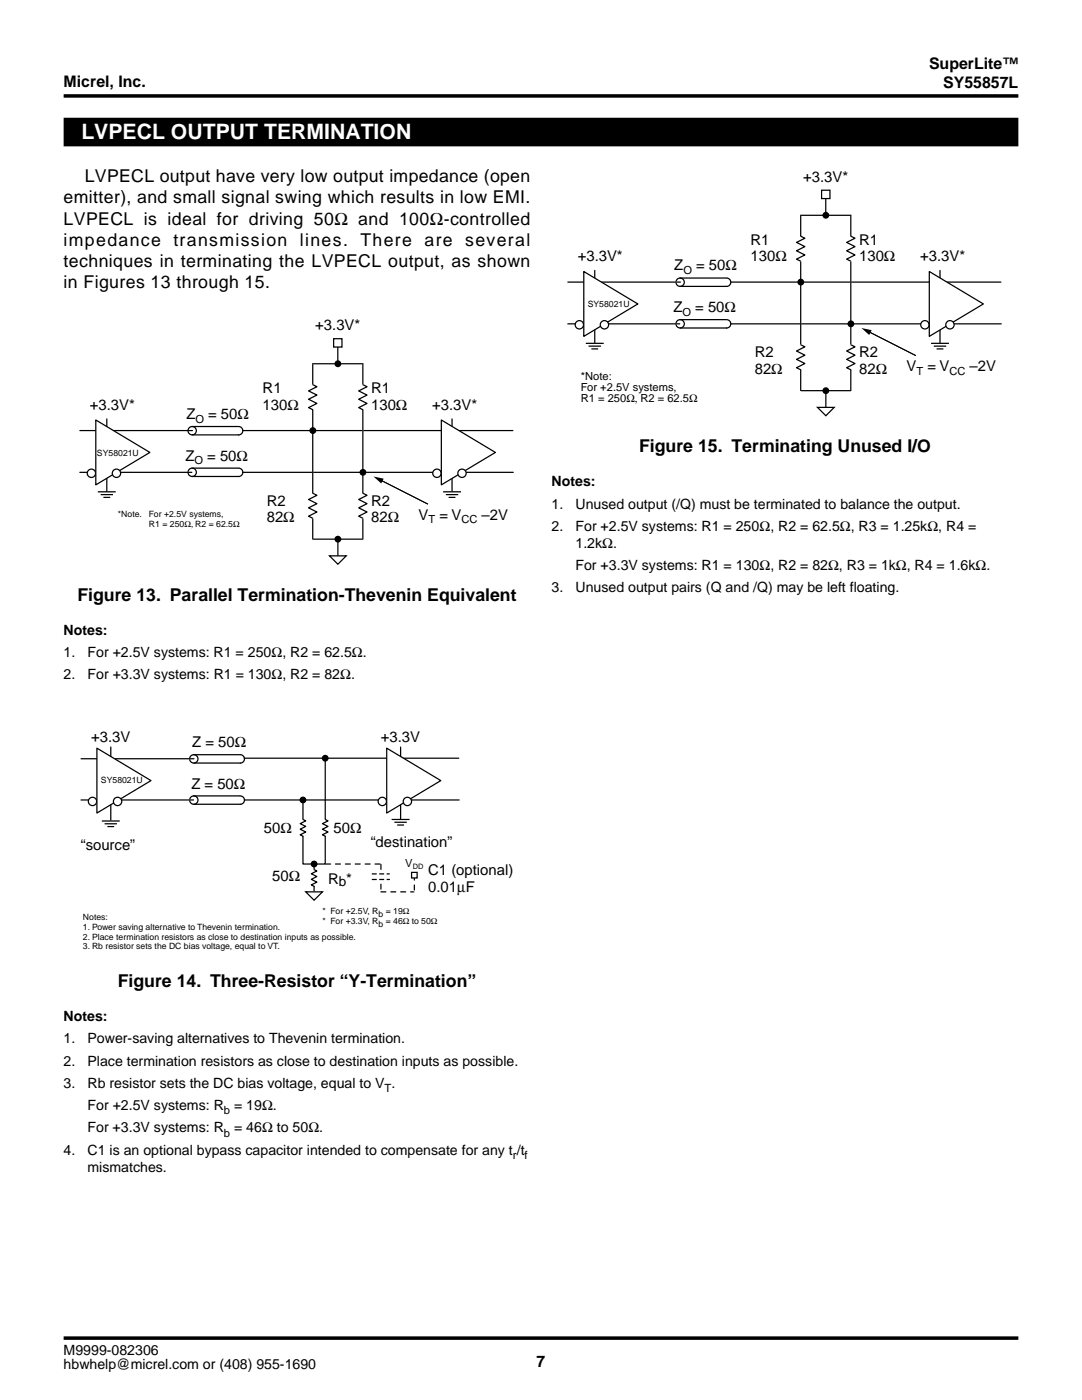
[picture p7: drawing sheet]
<svg xmlns="http://www.w3.org/2000/svg" width="216mm" height="279mm" viewBox="0 0 216 279" stroke-linecap="round" stroke-linejoin="round" font-family="sans-serif">
<path d="M12.7 19.1h190.5M12.7 267h190.5" fill="none" stroke="#000" stroke-width=".7" stroke-linecap="butt"/>
<path d="M12.9 23.7h190.1v5.3h-190.1z" fill-rule="evenodd" fill="#000" stroke="#000" stroke-width=".36"/>
<path d="M90.2 83.6v14.4z" fill="#fff"/>
<path d="M90.2 83.6v14.4" fill="none" stroke="#000" stroke-width=".25"/>
<path d="M21.3 83.6v14.4z" fill="#fff"/>
<path d="M21.3 83.6v14.4" fill="none" stroke="#000" stroke-width=".25"/>
<path d="M47.9 85.9h54.4z" fill="#fff"/>
<path d="M47.9 85.9h54.4" fill="none" stroke="#000" stroke-width=".25"/>
<path d="M47.8 94.3h54.6z" fill="#fff"/>
<path d="M47.8 94.3h54.6" fill="none" stroke="#000" stroke-width=".25"/>
<path d="M62.4 72.7v34.9z" fill="#fff"/>
<path d="M62.4 72.7v34.9" fill="none" stroke="#000" stroke-width=".25"/>
<path d="M72.4 72.6v35z" fill="#fff"/>
<path d="M72.4 72.6v35" fill="none" stroke="#000" stroke-width=".25"/>
<path d="M61.6 98.4h1.6v5h-1.6z" fill="#fff"/>
<path d="M62.4 98.4l.8 .5-1.6 .8 1.6 .8-1.6 .9 1.6 .8-1.6 .8 .8 .4" fill="none" stroke="#000" stroke-width=".25"/>
<path d="M71.6 98.4h1.6v5h-1.6z" fill="#fff"/>
<path d="M72.4 98.4l.8 .5-1.6 .8 1.6 .8-1.6 .9 1.6 .8-1.6 .8 .8 .4" fill="none" stroke="#000" stroke-width=".25"/>
<path d="M62.5 107.6h9.9z" fill="#fff"/>
<path d="M62.5 107.6h9.9" fill="none" stroke="#000" stroke-width=".25"/>
<circle cx="87.2" cy="94.5" r=".83" fill="#fff"/>
<circle cx="87.2" cy="94.5" r=".83" fill="none" stroke="#000" stroke-width=".25"/>
<path d="M88.1 83.8l10.8 6.5-10.8 6.5z" fill="#fff"/>
<path d="M88.1 83.8l10.8 6.5-10.8 6.5z" fill="none" stroke="#000" stroke-width=".25"/>
<circle cx="92.2" cy="94.5" r=".83" fill="#fff"/>
<circle cx="92.2" cy="94.5" r=".83" fill="none" stroke="#000" stroke-width=".25"/>
<g fill="#fff">
<path d="M37.7 85.3l.6-.2h9.1a.85 .85 0 0 1 .9 .8 .85 .85 0 0 1-.9 .9h-9.1a.84 .84 0 0 1-.8-.5 .84 .84 0 0 1 .2-1z"/>
<path d="M38.3 85.1h9.2z"/>
</g>
<path d="M38.3 85.1h9.2" fill="none" stroke="#000" stroke-width=".25"/>
<path d="M38.3 86.8h9.3z" fill="#fff"/>
<g fill="none" stroke="#000" stroke-width=".25">
<path d="M47.6 85.1a.84 .84 0 0 1 .9 .9 .84 .84 0 0 1-.9 .8h-9.3"/>
<circle cx="38.3" cy="86" r=".83"/>
</g>
<g fill="#fff">
<path d="M37.7 93.6l.6-.2h9.1a.85 .85 0 0 1 .9 .8 .85 .85 0 0 1-.9 .9h-9.1a.84 .84 0 0 1-.8-.5 .84 .84 0 0 1 .2-1z"/>
<path d="M38.3 93.4h9.2z"/>
</g>
<path d="M38.3 93.4h9.2" fill="none" stroke="#000" stroke-width=".25"/>
<path d="M38.3 95.1h9.3z" fill="#fff"/>
<g fill="none" stroke="#000" stroke-width=".25">
<path d="M47.6 93.4a.84 .84 0 0 1 .9 .9 .84 .84 0 0 1-.9 .8h-9.3"/>
<circle cx="38.3" cy="94.3" r=".83"/>
</g>
<path d="M15.9 94.3h22.4z" fill="#fff"/>
<path d="M15.9 94.3h22.4" fill="none" stroke="#000" stroke-width=".25"/>
<path d="M15.9 85.9h22.5z" fill="#fff"/>
<path d="M15.9 85.9h22.5" fill="none" stroke="#000" stroke-width=".25"/>
<circle cx="18.2" cy="94.5" r=".83" fill="#fff"/>
<circle cx="18.2" cy="94.5" r=".83" fill="none" stroke="#000" stroke-width=".25"/>
<path d="M19.1 83.8l10.8 6.5-10.8 6.5z" fill="#fff"/>
<path d="M19.1 83.8l10.8 6.5-10.8 6.5z" fill="none" stroke="#000" stroke-width=".25"/>
<circle cx="23.2" cy="94.5" r=".83" fill="#fff"/>
<circle cx="23.2" cy="94.5" r=".83" fill="none" stroke="#000" stroke-width=".25"/>
<path d="M67.4 107.6v3.4z" fill="#fff"/>
<path d="M67.4 107.6v3.4" fill="none" stroke="#000" stroke-width=".25"/>
<path d="M62.4 72.6h10z" fill="#fff"/>
<path d="M62.4 72.6h10" fill="none" stroke="#000" stroke-width=".25"/>
<path d="M61.6 76.8h1.6v5h-1.6z" fill="#fff"/>
<path d="M62.4 76.8l.8 .4-1.6 .8 1.6 .8-1.6 .9 1.6 .8-1.6 .8 .8 .5" fill="none" stroke="#000" stroke-width=".25"/>
<path d="M71.6 76.8h1.6v5h-1.6z" fill="#fff"/>
<path d="M72.4 76.8l.8 .4-1.6 .8 1.6 .8-1.6 .9 1.6 .8-1.6 .8 .8 .5" fill="none" stroke="#000" stroke-width=".25"/>
<path d="M76 95.8l9.4 4.8zM74.5 95.1l2.1 .4-.5 1z" fill="#000"/>
<path d="M76 95.8l9.4 4.8" fill="none" stroke="#000" stroke-width=".2"/>
<path d="M67.4 69.3v3.4z" fill="#fff"/>
<path d="M67.4 69.3v3.4" fill="none" stroke="#000" stroke-width=".25"/>
<path d="M66.6 67.6h1.6v1.7h-1.6z" fill="#fff"/>
<g fill="none" stroke="#000" stroke-width=".25">
<path d="M66.6 67.6h1.6v1.7h-1.6zM19.6 98.2h3.4M20.2 98.7h2.2M20.8 99.3h1.1M88.5 98.2h3.4M89.1 98.7h2.2M89.6 99.3h1.2"/>
<circle cx="67.4" cy="72.6" r=".56"/>
<circle cx="62.4" cy="85.9" r=".56"/>
<circle cx="72.4" cy="94.3" r=".56"/>
<circle cx="67.4" cy="107.6" r=".56"/>
</g>
<g fill="#000">
<circle cx="67.4" cy="72.6" r=".56"/>
<circle cx="62.4" cy="85.9" r=".56"/>
<circle cx="72.4" cy="94.3" r=".56"/>
<circle cx="67.4" cy="107.6" r=".56"/>
</g>
<path d="M65.8 110.9h3.3l-1.7 1.7z" fill="#fff"/>
<path d="M65.8 110.9h3.3l-1.7 1.7z" fill="none" stroke="#000" stroke-width=".25"/>
<path d="M79.9 149.1v14.5z" fill="#fff"/>
<path d="M79.9 149.1v14.5" fill="none" stroke="#000" stroke-width=".25"/>
<path d="M22.1 149.1v14.6z" fill="#fff"/>
<path d="M22.1 149.1v14.6" fill="none" stroke="#000" stroke-width=".25"/>
<path d="M48.1 151.3h43.4z" fill="#fff"/>
<path d="M48.1 151.3h43.4" fill="none" stroke="#000" stroke-width=".25"/>
<path d="M48 159.7h43.6z" fill="#fff"/>
<path d="M48 159.7h43.6" fill="none" stroke="#000" stroke-width=".25"/>
<g fill="#fff">
<path d="M38 150.8l.6-.2h9.2a.85 .85 0 0 1 .9 .8 .85 .85 0 0 1-.9 .9h-9.2a.84 .84 0 0 1-.8-.5 .84 .84 0 0 1 .2-1z"/>
<path d="M38.6 150.6h9.3z"/>
</g>
<path d="M38.6 150.6h9.3" fill="none" stroke="#000" stroke-width=".25"/>
<path d="M38.7 152.3h9.3z" fill="#fff"/>
<g fill="none" stroke="#000" stroke-width=".25">
<path d="M47.9 150.6a.84 .84 0 0 1 .9 .9 .84 .84 0 0 1-.9 .8h-9.2"/>
<circle cx="38.7" cy="151.4" r=".83"/>
</g>
<g fill="#fff">
<path d="M38 159.1l.6-.3h9.2a.85 .85 0 0 1 .9 .9 .85 .85 0 0 1-.9 .8h-9.2a.84 .84 0 0 1-.8-.5 .84 .84 0 0 1 .2-.9z"/>
<path d="M38.6 158.8h9.3z"/>
</g>
<path d="M38.6 158.8h9.3" fill="none" stroke="#000" stroke-width=".25"/>
<path d="M38.7 160.5h9.3z" fill="#fff"/>
<g fill="none" stroke="#000" stroke-width=".25">
<path d="M47.9 158.8a.84 .84 0 0 1 .9 .9 .84 .84 0 0 1-.9 .8h-9.2"/>
<circle cx="38.7" cy="159.7" r=".83"/>
</g>
<path d="M16.2 159.7h22.4z" fill="#fff"/>
<path d="M16.2 159.7h22.4" fill="none" stroke="#000" stroke-width=".25"/>
<path d="M16.2 151.4h22.5z" fill="#fff"/>
<path d="M16.2 151.4h22.5" fill="none" stroke="#000" stroke-width=".25"/>
<circle cx="18.5" cy="159.9" r=".83" fill="#fff"/>
<circle cx="18.5" cy="159.9" r=".83" fill="none" stroke="#000" stroke-width=".25"/>
<path d="M19.3 149.3l10.8 6.5-10.8 6.5z" fill="#fff"/>
<path d="M19.3 149.3l10.8 6.5-10.8 6.5z" fill="none" stroke="#000" stroke-width=".25"/>
<circle cx="23.5" cy="159.9" r=".83" fill="#fff"/>
<circle cx="23.5" cy="159.9" r=".83" fill="none" stroke="#000" stroke-width=".25"/>
<circle cx="76.3" cy="159.9" r=".83" fill="#fff"/>
<circle cx="76.3" cy="159.9" r=".83" fill="none" stroke="#000" stroke-width=".25"/>
<path d="M77.2 149.3l10.8 6.5-10.8 6.5z" fill="#fff"/>
<path d="M77.2 149.3l10.8 6.5-10.8 6.5z" fill="none" stroke="#000" stroke-width=".25"/>
<circle cx="81.3" cy="159.9" r=".83" fill="#fff"/>
<g fill="none" stroke="#000" stroke-width=".25">
<path d="M64.9 151.3v21.1h-4.5v-12.7M20.4 163.8h3.4M21 164.4h2.2M21.5 165h1.2M78.3 163.5h3.3M78.8 164.1h2.2M79.4 164.7h1.1"/>
<circle cx="81.3" cy="159.9" r=".83"/>
</g>
<path d="M59.9 163.5h1.1v3.4h-1.1z" fill="#fff"/>
<path d="M60.4 163.5l.6 .3-1.1 .6 1.1 .5-1.1 .6 1.1 .5-1.1 .6 .5 .3" fill="none" stroke="#000" stroke-width=".25"/>
<path d="M64.3 163.5h1.2v3.4h-1.2z" fill="#fff"/>
<g fill="none" stroke="#000" stroke-width=".25">
<path d="M64.9 163.5l.6 .3-1.2 .6 1.2 .5-1.2 .6 1.2 .5-1.2 .6 .6 .3"/>
<circle cx="60.4" cy="159.7" r=".56"/>
<circle cx="64.9" cy="151.3" r=".56"/>
</g>
<g fill="#000">
<circle cx="60.4" cy="159.7" r=".56"/>
<circle cx="64.9" cy="151.3" r=".56"/>
</g>
<path d="M62.7 172.5v5.3z" fill="#fff"/>
<path d="M62.7 172.5v5.3" fill="none" stroke="#000" stroke-width=".25"/>
<path d="M62.1 173.5h1.1v3.4h-1.1z" fill="#fff"/>
<path d="M62.7 173.5l.5 .3-1.1 .6 1.1 .5-1.1 .6 1.1 .5-1.1 .6 .6 .3" fill="none" stroke="#000" stroke-width=".25"/>
<path d="M65 172.4h11z" fill="#fff"/>
<path d="M65 172.4h11" fill="none" stroke="#000" stroke-width=".25" stroke-dasharray="1 1"/>
<path d="M76 172.5v5.5z" fill="#fff"/>
<path d="M76 172.5v5.5" fill="none" stroke="#000" stroke-width=".25" stroke-dasharray="1 1"/>
<circle cx="62.7" cy="172.4" r=".56" fill="#000"/>
<circle cx="62.7" cy="172.4" r=".56" fill="none" stroke="#000" stroke-width=".25"/>
<path d="M74.3 174.4h3.3v1.1h-3.3z" fill="#fff"/>
<path d="M74.3 174.4h3.3M74.3 175.5h3.4" fill="none" stroke="#000" stroke-width=".25" stroke-dasharray=".7 .7"/>
<path d="M61 178h3.3l-1.6 1.7z" fill="#fff"/>
<path d="M61 178h3.3l-1.6 1.7z" fill="none" stroke="#000" stroke-width=".25"/>
<path d="M76 178h6.6z" fill="#fff"/>
<path d="M76 178h6.6" fill="none" stroke="#000" stroke-width=".25" stroke-dasharray="1 1"/>
<path d="M82.7 174.7v3.2z" fill="#fff"/>
<path d="M82.7 174.7v3.2" fill="none" stroke="#000" stroke-width=".25" stroke-dasharray="1 1"/>
<path d="M82.1 174.1h1.1v1.1h-1.1z" fill="#fff"/>
<path d="M82.1 174.1h1.1v1.1h-1.1z" fill="none" stroke="#000" stroke-width=".25"/>
<path d="M187.6 54v14.4z" fill="#fff"/>
<path d="M187.6 54v14.4" fill="none" stroke="#000" stroke-width=".25"/>
<path d="M118.7 54v14.4z" fill="#fff"/>
<path d="M118.7 54v14.4" fill="none" stroke="#000" stroke-width=".25"/>
<path d="M145.3 56.3h54.4z" fill="#fff"/>
<path d="M145.3 56.3h54.4" fill="none" stroke="#000" stroke-width=".25"/>
<path d="M145.2 64.6h54.6z" fill="#fff"/>
<path d="M145.2 64.6h54.6" fill="none" stroke="#000" stroke-width=".25"/>
<path d="M159.8 43v34.9z" fill="#fff"/>
<path d="M159.8 43v34.9" fill="none" stroke="#000" stroke-width=".25"/>
<path d="M169.8 43v34.9z" fill="#fff"/>
<path d="M169.8 43v34.9" fill="none" stroke="#000" stroke-width=".25"/>
<path d="M158.9 68.8h1.7v5h-1.7z" fill="#fff"/>
<path d="M159.8 68.8l.8 .4-1.7 .9 1.7 .8-1.7 .8 1.7 .9-1.7 .8 .9 .4" fill="none" stroke="#000" stroke-width=".25"/>
<path d="M168.9 68.8h1.7v5h-1.7z" fill="#fff"/>
<path d="M169.8 68.8l.8 .4-1.7 .9 1.7 .8-1.7 .8 1.7 .9-1.7 .8 .9 .4" fill="none" stroke="#000" stroke-width=".25"/>
<path d="M159.9 78h9.8z" fill="#fff"/>
<path d="M159.9 78h9.8" fill="none" stroke="#000" stroke-width=".25"/>
<circle cx="184.6" cy="64.8" r=".83" fill="#fff"/>
<circle cx="184.6" cy="64.8" r=".83" fill="none" stroke="#000" stroke-width=".25"/>
<path d="M185.4 54.2l10.8 6.5-10.8 6.4z" fill="#fff"/>
<path d="M185.4 54.2l10.8 6.5-10.8 6.4z" fill="none" stroke="#000" stroke-width=".25"/>
<circle cx="189.6" cy="64.8" r=".83" fill="#fff"/>
<circle cx="189.6" cy="64.8" r=".83" fill="none" stroke="#000" stroke-width=".25"/>
<g fill="#fff">
<path d="M135 55.7l.7-.2h9.1a.85 .85 0 0 1 .9 .8 .85 .85 0 0 1-.9 .9h-9.1a.84 .84 0 0 1-.8-.5 .84 .84 0 0 1 .1-1z"/>
<path d="M135.7 55.5h9.2z"/>
</g>
<path d="M135.7 55.5h9.2" fill="none" stroke="#000" stroke-width=".25"/>
<path d="M135.7 57.2h9.3z" fill="#fff"/>
<g fill="none" stroke="#000" stroke-width=".25">
<path d="M135.7 57.2h9.3M145 55.5a.84 .84 0 0 1 .8 .8 .84 .84 0 0 1-.8 .9"/>
<circle cx="135.7" cy="56.3" r=".83"/>
</g>
<g fill="#fff">
<path d="M135 64l.7-.2h9.1a.85 .85 0 0 1 .9 .8 .85 .85 0 0 1-.9 .9h-9.1a.84 .84 0 0 1-.8-.5 .84 .84 0 0 1 .1-1z"/>
<path d="M135.7 63.8h9.2z"/>
</g>
<path d="M135.7 63.8h9.2" fill="none" stroke="#000" stroke-width=".25"/>
<path d="M135.7 65.5h9.3z" fill="#fff"/>
<g fill="none" stroke="#000" stroke-width=".25">
<path d="M135.7 65.5h9.3M145 63.8a.84 .84 0 0 1 .8 .8 .84 .84 0 0 1-.8 .9"/>
<circle cx="135.7" cy="64.6" r=".83"/>
</g>
<path d="M113.3 64.6h22.3z" fill="#fff"/>
<path d="M113.3 64.6h22.3" fill="none" stroke="#000" stroke-width=".25"/>
<path d="M113.3 56.3h22.5z" fill="#fff"/>
<path d="M113.3 56.3h22.5" fill="none" stroke="#000" stroke-width=".25"/>
<circle cx="115.6" cy="64.8" r=".83" fill="#fff"/>
<circle cx="115.6" cy="64.8" r=".83" fill="none" stroke="#000" stroke-width=".25"/>
<path d="M116.5 54.2l10.8 6.5-10.8 6.4z" fill="#fff"/>
<path d="M116.5 54.2l10.8 6.5-10.8 6.4z" fill="none" stroke="#000" stroke-width=".25"/>
<circle cx="120.6" cy="64.8" r=".83" fill="#fff"/>
<circle cx="120.6" cy="64.8" r=".83" fill="none" stroke="#000" stroke-width=".25"/>
<path d="M164.8 77.9v3.4z" fill="#fff"/>
<path d="M164.8 77.9v3.4" fill="none" stroke="#000" stroke-width=".25"/>
<path d="M159.7 43h10.1z" fill="#fff"/>
<path d="M159.7 43h10.1" fill="none" stroke="#000" stroke-width=".25"/>
<path d="M158.9 47.1h1.7v5h-1.7z" fill="#fff"/>
<path d="M159.8 47.1l.8 .4-1.7 .9 1.7 .8-1.7 .8 1.7 .9-1.7 .8 .9 .4" fill="none" stroke="#000" stroke-width=".25"/>
<path d="M168.9 47.1h1.7v5h-1.7z" fill="#fff"/>
<path d="M169.8 47.1l.8 .4-1.7 .9 1.7 .8-1.7 .8 1.7 .9-1.7 .8 .9 .4" fill="none" stroke="#000" stroke-width=".25"/>
<path d="M173.4 66.2l9.4 4.8zM171.9 65.5l2 .4-.5 1z" fill="#000"/>
<path d="M173.4 66.2l9.4 4.8" fill="none" stroke="#000" stroke-width=".2"/>
<path d="M164.8 39.6v3.4z" fill="#fff"/>
<path d="M164.8 39.6v3.4" fill="none" stroke="#000" stroke-width=".25"/>
<path d="M163.9 38h1.7v1.6h-1.7z" fill="#fff"/>
<g fill="none" stroke="#000" stroke-width=".25">
<path d="M163.9 38h1.7v1.6h-1.7zM117 68.5h3.3M117.6 69.1h2.2M118.1 69.6h1.1M185.9 68.5h3.3M186.5 69.1h2.2M187 69.6h1.1"/>
<circle cx="159.8" cy="56.3" r=".56"/>
<circle cx="164.8" cy="43" r=".56"/>
<circle cx="164.8" cy="78" r=".56"/>
<circle cx="169.8" cy="64.6" r=".56"/>
</g>
<g fill="#000">
<circle cx="159.8" cy="56.3" r=".56"/>
<circle cx="164.8" cy="43" r=".56"/>
<circle cx="164.8" cy="78" r=".56"/>
<circle cx="169.8" cy="64.6" r=".56"/>
</g>
<path d="M163.1 81.3h3.4l-1.7 1.7z" fill="#fff"/>
<path d="M163.1 81.3h3.4l-1.7 1.7z" fill="none" stroke="#000" stroke-width=".25"/>
<text font-size="4.2" fill="#fff" x="16.2" y="27.8">LVPECL OUTPUT TERMINATION</text>
<g font-size="3.5">
<text x="12.7" y="40.6">emitter), and small signal swing which results in low EMI.</text>
<text x="16.9" y="36.3">LVPECL output have very low output impedance (open</text>
<text x="12.7" y="44.8">LVPECL is ideal for driving 50Ω and 100Ω-controlled</text>
<text x="12.7" y="49">impedance</text>
<text x="12.7" y="53.3">techniques in terminating the LVPECL output, as shown</text>
<text x="34.6" y="49">transmission</text>
<text x="59.8" y="49">lines.</text>
<text x="71.9" y="49">There</text>
<text x="84.7" y="49">are</text>
<text x="92.8" y="49">several</text>
<text x="12.7" y="57.5">in Figures 13 through 15.</text>
<text x="127.5" y="90.2">Figure 15. Terminating Unused I/O</text>
<text x="15.5" y="119.8">Figure 13. Parallel Termination-Thevenin Equivalent</text>
<text x="23.5" y="196.9">Figure 14. Three-Resistor “Y-Termination”</text>
</g>
<g font-size="3.2">
<text x="12.7" y="17.3">Micrel, Inc.</text>
<text x="185.4" y="13.8">SuperLite™</text>
<text x="188.2" y="17.6">SY55857L</text>
<text x="107.1" y="272.8">7</text>
</g>
<g font-size="3">
<text x="160.3" y="36.3">+3.3V*</text>
<text x="115.3" y="52.1">+3.3V*</text>
<text x="134.5" y="54">Z</text>
<text x="138.9" y="54">= 50Ω</text>
<text x="149.8" y="48.8">R1</text>
<text x="149.8" y="52.1">130Ω</text>
<text x="171.4" y="48.8">R1</text>
<text x="171.4" y="52.1">130Ω</text>
<text x="183.6" y="52.1">+3.3V*</text>
<text x="62.9" y="65.9">+3.3V*</text>
<text x="134.4" y="62.3">Z</text>
<text x="138.7" y="62.3">= 50Ω</text>
<text x="150.6" y="71.3">R2</text>
<text x="171.4" y="71.3">R2</text>
<text x="150.6" y="74.6">82Ω</text>
<text x="171.4" y="74.6">82Ω</text>
<text x="180.9" y="74.1">V</text>
<text x="185.1" y="74.1">= V</text>
<text x="193.5" y="74.1">–2V</text>
<text x="17.9" y="81.8">+3.3V*</text>
<text x="37.2" y="83.6">Z</text>
<text x="41.5" y="83.6">= 50Ω</text>
<text x="52.4" y="78.4">R1</text>
<text x="52.4" y="81.8">130Ω</text>
<text x="74.1" y="78.4">R1</text>
<text x="74.1" y="81.8">130Ω</text>
<text x="86.2" y="81.8">+3.3V*</text>
<text x="37" y="92">Z</text>
<text x="41.4" y="92">= 50Ω</text>
<text x="53.2" y="100.9">R2</text>
<text x="74.1" y="100.9">R2</text>
<text x="53.2" y="104.3">82Ω</text>
<text x="74.1" y="104.3">82Ω</text>
<text x="83.5" y="103.7">V</text>
<text x="87.7" y="103.7">= V</text>
<text x="96.1" y="103.7">–2V</text>
<text x="18.2" y="148">+3.3V</text>
<text x="38.4" y="149.1">Z = 50Ω</text>
<text x="76" y="148">+3.3V</text>
<text x="38.2" y="157.4">Z = 50Ω</text>
<text x="52.7" y="166.3">50Ω</text>
<text x="66.6" y="166.3">50Ω</text>
<text x="16.1" y="169.7">“source”</text>
<text x="74" y="169.1">“destination”</text>
<text x="54.3" y="175.8">50Ω</text>
<text x="65.5" y="176.3">Rb*</text>
<text x="85.5" y="174.7">C1 (optional)</text>
<text x="85.5" y="178">0.01µF</text>
</g>
<g font-size="2.8">
<text x="110.1" y="97">Notes:</text>
<text x="110.1" y="101.5">1.</text>
<text x="114.8" y="101.5">Unused output (/Q) must be terminated to balance the output.</text>
<text x="110.1" y="105.9">2.</text>
<text x="114.8" y="105.9">For +2.5V systems: R1 = 250Ω, R2 = 62.5Ω, R3 = 1.25kΩ, R4 =</text>
<text x="114.8" y="109.3">1.2kΩ.</text>
<text x="114.8" y="113.8">For +3.3V systems: R1 = 130Ω, R2 = 82Ω, R3 = 1kΩ, R4 = 1.6kΩ.</text>
<text x="110.1" y="118.2">3.</text>
<text x="114.8" y="118.2">Unused output pairs (Q and /Q) may be left floating.</text>
<text x="12.7" y="126.7">Notes:</text>
<text x="12.7" y="131.1">1.</text>
<text x="17.5" y="131.1">For +2.5V systems: R1 = 250Ω, R2 = 62.5Ω.</text>
<text x="12.7" y="135.6">2.</text>
<text x="17.5" y="135.6">For +3.3V systems: R1 = 130Ω, R2 = 82Ω.</text>
<text x="12.7" y="203.8">Notes:</text>
<text x="12.7" y="208.2">1.</text>
<text x="17.5" y="208.2">Power-saving alternatives to Thevenin termination.</text>
<text x="12.7" y="212.7">2.</text>
<text x="17.5" y="212.7">Place termination resistors as close to destination inputs as possible.</text>
<text x="12.7" y="217.1">3.</text>
<text x="17.5" y="221.6">For +2.5V systems: R</text>
<text x="17.5" y="217.1">Rb resistor sets the DC bias voltage, equal to V .</text>
<text x="46.7" y="221.6">= 19Ω.</text>
<text x="17.5" y="226">For +3.3V systems: R</text>
<text x="46.7" y="226">= 46Ω to 50Ω.</text>
<text x="12.7" y="230.4">4.</text>
<text x="17.5" y="233.8">mismatches.</text>
<text x="17.5" y="230.4">C1 is an optional bypass capacitor intended to compensate for any t /t</text>
<text x="12.7" y="270.3">M9999-082306</text>
<text x="12.7" y="273.2">hbwhelp@micrel.com or (408) 955-1690</text>
</g>
<g font-size="2.3">
<text x="76.8" y="218">T</text>
<text x="44.7" y="222.4">b</text>
<text x="44.7" y="226.8">b</text>
<text x="102.4" y="231.3">r f</text>
</g>
<g font-size="2.2">
<text x="136.4" y="54.7">O</text>
<text x="136.2" y="63.1">O</text>
<text x="115.9" y="75.7">*Note:</text>
<text x="115.9" y="78">For +2.5V systems,</text>
<text x="182.9" y="74.8">T</text>
<text x="189.4" y="74.8">CC</text>
<text x="115.9" y="80.2">R1 = 250Ω, R2 = 62.5Ω</text>
<text x="39" y="84.4">O</text>
<text x="38.8" y="92.7">O</text>
<text x="85.5" y="104.5">T</text>
<text x="92.1" y="104.5">CC</text>
<text x="80.9" y="173">V</text>
</g>
<g font-size="1.7">
<text x="117.3" y="61.3">SY58021U</text>
<text x="19.4" y="90.9">SY58021U</text>
<text x="23.5" y="103.2">*Note.</text>
<text x="29.7" y="105.1">R1 = 250Ω, R2 = 62.5Ω</text>
<text x="29.7" y="103.2">For +2.5V systems,</text>
<text x="20.1" y="156.3">SY58021U</text>
<text x="16.5" y="183.5">Notes:</text>
<text x="16.5" y="185.5">1. Power saving alternative to Thevenin termination.</text>
<text x="64.3" y="182.4">* For +2.5V, R</text>
<text x="64.3" y="184.4">* For +3.3V, R</text>
<text x="75.5" y="182.9">b</text>
<text x="75.5" y="184.9">b</text>
<text x="77" y="182.4">= 19Ω</text>
<text x="77" y="184.4">= 46Ω to 50Ω</text>
<text x="16.5" y="187.5">2. Place termination resistors as close to destination inputs as possible.</text>
<text x="16.5" y="189.5">3. Rb resistor sets the DC bias voltage, equal to VT.</text>
</g>
<text font-size="1.5" x="82.3" y="173.5">DD</text>
</svg>
